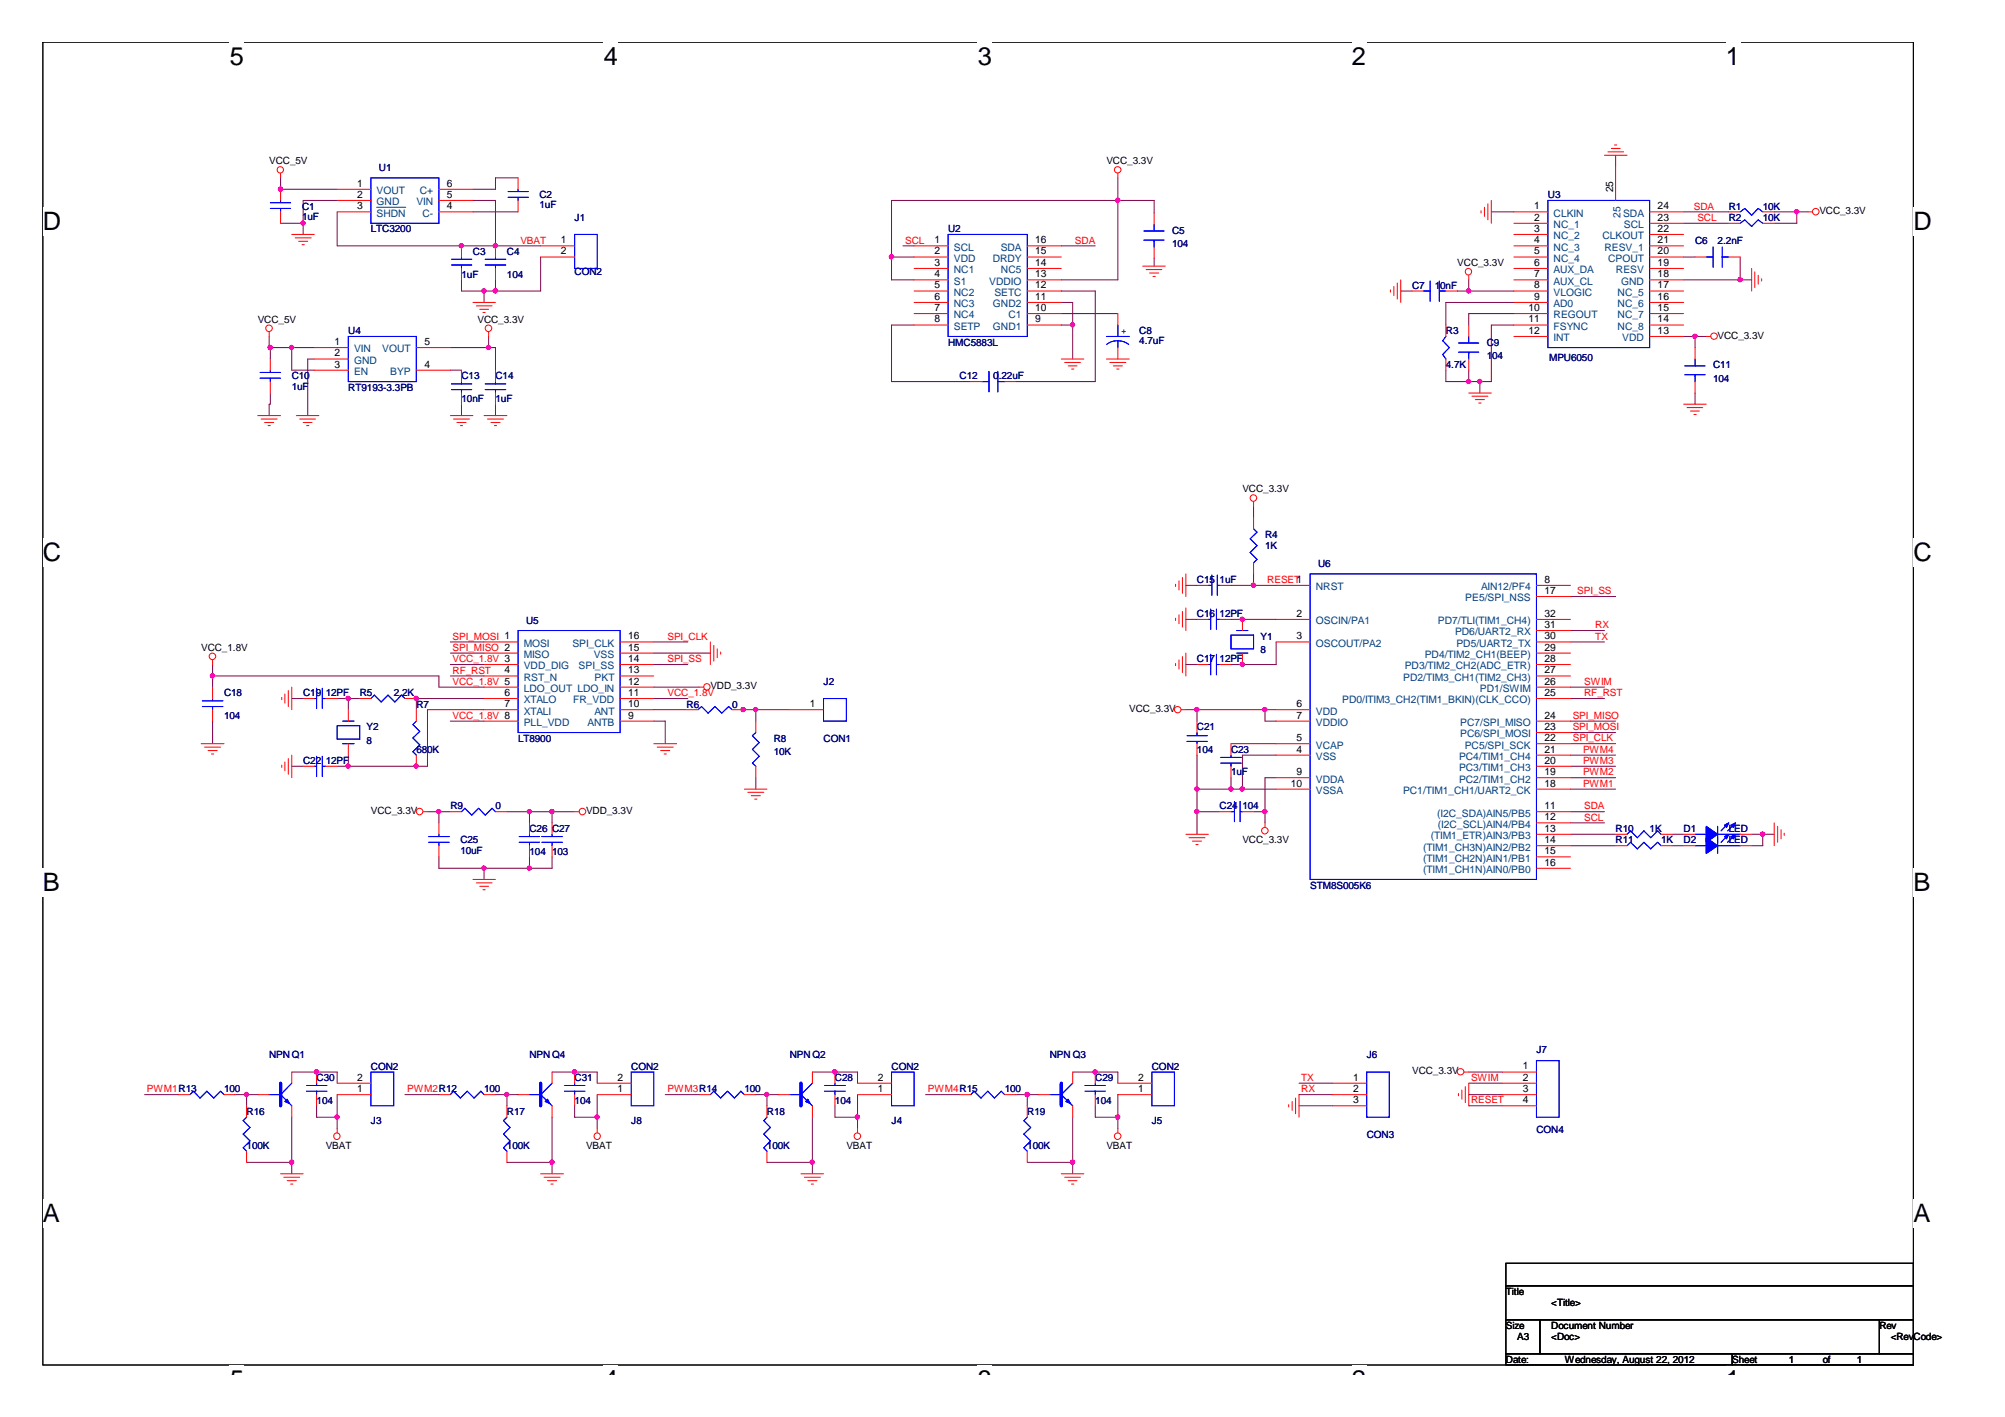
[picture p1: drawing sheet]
<svg xmlns="http://www.w3.org/2000/svg" width="297mm" height="210mm" viewBox="0 0 297 210" stroke-linecap="round" stroke-linejoin="round" font-family="sans-serif">
<path d="M6.3 6.2h277.2v196h-277.2z" fill="none" stroke="#000" stroke-width=".15"/>
<g fill="#fff">
<path d="M34 6.2h2.2v4.3h-2.2z"/>
<path d="M34 202.2h2.2v1.4h-2.2z"/>
<path d="M89.5 6.2h2.1v4.3h-2.1z"/>
<path d="M89.5 202.2h2.1v1.4h-2.1z"/>
<path d="M144.9 6.2h2.1v4.3h-2.1z"/>
<path d="M144.9 202.2h2.1v1.4h-2.1z"/>
<path d="M200.3 6.2h2.1v4.3h-2.1z"/>
<path d="M200.3 202.2h2.1v1.4h-2.1z"/>
<path d="M255.7 6.2h2.1v4.3h-2.1z"/>
<path d="M255.7 202.2h2.1v1.4h-2.1z"/>
<path d="M6.3 30.7h2.8v4.2h-2.8z"/>
<path d="M283.5 30.7h2.7v4.2h-2.7z"/>
<path d="M6.3 79.7h2.8v4.2h-2.8z"/>
<path d="M283.5 79.7h2.7v4.2h-2.7z"/>
<path d="M6.3 128.7h2.6v4.2h-2.6z"/>
<path d="M283.5 128.7h2.5v4.2h-2.5z"/>
<path d="M6.3 177.6h2.6v4.3h-2.6z"/>
<path d="M283.5 177.6h2.5v4.3h-2.5z"/>
</g>
<g fill="none" stroke="#800040" stroke-width=".15">
<path d="M41.6 33.1h3.3M41.6 26.3v1.7h8.4M50 31.4v5h30.1M50 29.7h-5.1v5M70.1 31.4h6.7M70.1 29.7h3.3v6.7M76.8 26.3h-3.4v1.7h-3.3M80.1 38.1v5h-11.7v-1.6M132.1 38.1h3.3M133.8 36.4h1.6M157.2 36.4h5.1M165.6 26.3v15.2h-8.4"/>
<path d="M171 31.6v-1.9h-38.9v11.8h3.3M171 38.2v1.2M220.9 31.4h3.4M239.4 23v1.7M249.4 31.4h6.7M249.4 38.1h1.7M249.4 33.1h6.7M257.8 38.1v3.4M262.8 31.4h5.1M266.2 31.4v1.7h-3.4M39.9 49.8v1.7h6.7M40 51.5v1.7"/>
<path d="M40 58.2v1.7h-.1v1.7M43.2 51.5v3.3h3.4M46.6 53.2h-1v8.4M66.7 51.5h6.7v3.3M66.7 54.8h1.7M68.4 59.9v1.7M71.7 43.1v1.7M72.4 49.8v1.7M73.4 41.5v1.6M73.4 59.9v1.7M135.4 48.1h-3.3v8.4h11.7M157.2 43.1h5.1v13.4h-11.8"/>
<path d="M157.2 44.8h1.7v8.4M157.2 46.5h8.4M157.2 48.1h1.7M207.5 43.1h1.7M215.9 43.1h8.4M217.6 41.5v1.6M217.6 54.8v1.7M219.2 56.5v1.7M224.3 48.1h-3.4v8.4h-6.7v-1.7M224.3 46.5h-6.7v1.6M224.3 44.8h-10.1v3.3M249.4 49.8h3.4"/>
<path d="M249.4 41.5h10.1M251.1 49.8v1.7M251.1 58.2v1.7M185.7 75v1.6M31.5 98.4v3.4M66.7 95.1h5M66.7 96.7h5M66.7 98.4h5M96.9 95.1h5M96.9 96.7h8.3M96.9 98.4h5M175.7 98.4h1.6"/>
<path d="M175.7 86.7h1.6M175.7 91.8h1.6M182.4 86.7h6.7M182.4 91.8h6.7M185.7 85v1.7M189.1 95.1v3.3h-6.7M232.7 95.1h5M232.7 88.4h6.7M232.7 93.4h5M31.5 100.1h33.5v1.7h6.7M31.5 106.8v3.4M43.2 103.5h1.7"/>
<path d="M43.2 113.5h1.7M50 103.5h3.3M51.6 103.5v1.6M51.6 111.9v1.6M66.7 100.1h5M66.7 106.8h5M71.7 103.5h-10v1.6M71.7 105.1h-8.4v8.4h-13.3M96.9 103.5h5M96.9 101.8h6.7M96.9 105.1h4.8M96.9 106.8h1.7v3.4"/>
<path d="M110.1 105.1h6.9M112 105.1v1.7M112 115.2v1.7M175.7 105.1h13.4M177.3 116.9h11.8M177.3 105.1v1.7M177.3 111.9v11.7M182.4 110.2h6.7M182.4 115.2v1.7M187.4 105.1v1.7h1.7M189.1 111.9h-5v5M189.1 115.2h-1.7v6.7"/>
<path d="M232.7 103.5h5M232.7 113.5h6.7M232.7 101.8h5M232.7 106.8h6.7M232.7 108.5h6.7M232.7 110.2h6.7M232.7 111.9h6.7M232.7 115.2h6.7M232.7 116.9h6.7M63.3 120.2h3.4M65 126.9v1.7h16.8v-1.7M65 120.2v1.7"/>
<path d="M71.7 128.6v1.7M75.1 120.2h10M78.4 120.2v1.7M78.4 126.9v1.7M81.8 120.2v1.7M177.3 120.2h3.4M185.7 120.2h1.7M232.7 120.2h5M232.7 121.9h5M232.7 123.6h6.7M232.7 125.3h6.7M247.7 123.6h1.7"/>
<path d="M247.7 125.3h1.7M259.5 123.6h3.3M261.2 123.6v1.7h-1.7M43.2 158.8h6.8v1.7M81.8 158.8h6.7v1.7M120.4 158.8h6.6v1.7M158.9 158.8h6.7v1.7M217.6 158.8h5M21.4 162.2h5.1M34.8 162.2h3.4M36.5 162.2v1.6M36.5 172.2h6.7"/>
<path d="M43.2 165.5v8.4M46.9 163.8v1.7h3.1M50 162.2v5M60 162.2h5M73.4 162.2h3.4M75.1 172.2h6.7M75.1 162.2v1.6M81.8 165.5v8.4M85.1 163.8v1.7h3.4M88.5 162.2v5M98.6 162.2h5M112 162.2h3.3"/>
<path d="M113.6 172.2h6.8M113.6 162.2v1.6M120.4 165.5v8.4M123.7 163.8v1.7h3.3M127 162.2v5M137.1 162.2h5.1M150.5 162.2h3.4M152.2 172.2h6.7M152.2 162.2v1.6M158.9 165.5v8.4M162.3 163.8v1.7h3.3M165.6 162.2v5"/>
<path d="M192.4 162.2h5M192.4 160.5h5M192.4 163.8h5M217.6 162.2h5M217.6 160.5h5M217.6 163.8h5"/>
</g>
<g fill="#f0f" stroke="#f0f" stroke-width=".15">
<circle cx="217.6" cy="43.1" r=".32"/>
<circle cx="217.6" cy="56.5" r=".32"/>
<circle cx="219.2" cy="56.5" r=".32"/>
<circle cx="251.1" cy="49.8" r=".32"/>
<circle cx="257.8" cy="41.4" r=".32"/>
<circle cx="266.2" cy="31.4" r=".32"/>
<circle cx="132.1" cy="38" r=".32"/>
<circle cx="158.9" cy="48.1" r=".32"/>
<circle cx="72.4" cy="51.5" r=".32"/>
<circle cx="43.2" cy="51.5" r=".32"/>
<circle cx="36.5" cy="162.1" r=".32"/>
<circle cx="46.9" cy="158.8" r=".32"/>
<circle cx="49.9" cy="165.5" r=".32"/>
<circle cx="43.2" cy="172.2" r=".32"/>
<circle cx="75.1" cy="162.1" r=".32"/>
<circle cx="88.5" cy="165.5" r=".32"/>
<circle cx="85.1" cy="158.8" r=".32"/>
<circle cx="81.8" cy="172.2" r=".32"/>
<circle cx="113.6" cy="162.1" r=".32"/>
<circle cx="127" cy="165.5" r=".32"/>
<circle cx="123.7" cy="158.8" r=".32"/>
<circle cx="120.3" cy="172.2" r=".32"/>
<circle cx="152.2" cy="162.1" r=".32"/>
<circle cx="165.6" cy="165.5" r=".32"/>
<circle cx="162.2" cy="158.8" r=".32"/>
<circle cx="158.9" cy="172.2" r=".32"/>
<circle cx="41.5" cy="28" r=".32"/>
<circle cx="44.9" cy="33" r=".32"/>
<circle cx="73.4" cy="36.4" r=".32"/>
<circle cx="68.3" cy="36.4" r=".32"/>
<circle cx="71.7" cy="43.1" r=".32"/>
<circle cx="73.4" cy="43.1" r=".32"/>
<circle cx="40" cy="51.5" r=".32"/>
<circle cx="51.6" cy="103.5" r=".32"/>
<circle cx="61.7" cy="103.5" r=".32"/>
<circle cx="61.7" cy="113.5" r=".32"/>
<circle cx="51.6" cy="113.5" r=".32"/>
<circle cx="31.5" cy="100.1" r=".32"/>
<circle cx="111.9" cy="105.1" r=".32"/>
<circle cx="185.7" cy="86.7" r=".32"/>
<circle cx="184" cy="98.4" r=".32"/>
<circle cx="184" cy="91.7" r=".32"/>
<circle cx="187.4" cy="105.1" r=".32"/>
<circle cx="177.3" cy="105.1" r=".32"/>
<circle cx="184" cy="116.9" r=".32"/>
<circle cx="182.3" cy="116.9" r=".32"/>
<circle cx="177.3" cy="116.9" r=".32"/>
<circle cx="187.4" cy="120.2" r=".32"/>
<circle cx="177.3" cy="120.2" r=".32"/>
<circle cx="165.6" cy="29.7" r=".32"/>
<circle cx="261.1" cy="123.6" r=".32"/>
<circle cx="65" cy="120.2" r=".32"/>
<circle cx="78.4" cy="120.2" r=".32"/>
<circle cx="81.8" cy="120.2" r=".32"/>
<circle cx="78.4" cy="128.6" r=".32"/>
<circle cx="71.7" cy="128.6" r=".32"/>
<circle cx="110.1" cy="105.1" r=".32"/>
</g>
<g fill="none" stroke="#f00" stroke-width=".15">
<path d="M41.6 25.7v.6M41.6 28v1.7M41.6 31.4v1.7M43.2 34.7h3.4M43.7 35.2h2.4M44.2 35.7h1.4M44.7 36.3h.4M50 31.4h4.9M50 28h4.9M50 29.7h4.9M65 31.4h5.1M65 28h5.1"/>
<path d="M65 29.7h5.1M68.4 36.4v1.7M68.4 39.8v1.7M73.4 36.4v1.7M73.4 39.8v1.7M76.8 26.3v1.7M76.8 29.7v1.7M80.1 36.4h5M80.1 38.1h5M135.4 36.4h5.1M135.4 38.1h5.1M135.4 39.8h5.1"/>
<path d="M152.2 36.4h5M152.2 38.1h5M152.2 39.8h5M165.6 25.7v.6M169.3 39.4h3.3M169.8 39.9h2.3M171 31.6v1.6M171 36.6v1.6M219.4 31.2v.4M219.9 30.7v1.4M220.4 30.2v2.4M220.9 29.7v3.4"/>
<path d="M224.3 31.4h5M224.3 34.7h5M224.3 33.1h5M224.3 36.4h5M224.3 38.1h5M224.3 39.8h5M237.7 23h3.3M238.2 22.5h2.3M238.7 22h1.3M239.2 21.5h.3M239.4 24.7v5M244.4 31.4h5"/>
<path d="M244.4 34.7h5M244.4 33.1h5M244.4 36.4h5M244.4 38.1h5M244.4 39.8h5M251.1 38.1h1.7M256.1 31.4h1.7M256.1 33.1h1.7M256.1 38.1h1.7M259.5 39.8v3.3M261.2 31.4h1.6M261.2 33.1h1.6"/>
<path d="M267.9 31.4h.6M39.9 49.2v.6M40 53.2v1.6M40 56.5v1.7M46.6 53.2h5M46.6 51.5h5M46.6 54.8h5M61.7 51.5h5M61.7 54.8h5M68.4 54.8v1.7M68.4 58.2v1.7M70.1 44.8h3.3"/>
<path d="M70.6 45.3h2.3M71.1 45.8h1.3M71.5 46.3h.4M72.4 49.2v.6M73.4 54.8v1.7M73.4 58.2v1.7M135.4 44.8h5.1M135.4 43.1h5.1M135.4 41.5h5.1M135.4 46.5h5.1M135.4 48.1h5.1M143.8 56.5h1.7"/>
<path d="M148.8 56.5h1.7M152.2 44.8h5M152.2 43.1h5M152.2 41.5h5M152.2 46.5h5M152.2 48.1h5M157.2 53.2h3.4M157.7 53.7h2.4M158.2 54.2h1.4M158.7 54.7h.4M163.9 53.2h3.4M164.4 53.7h2.4"/>
<path d="M164.9 54.2h1.4M165.4 54.7h.4M165.6 46.5v1.6M165.6 51.5v1.7M170.3 40.4h1.4M170.8 41h.4M206 42.9v.4M206.5 42.4v1.4M207 41.9v2.4M207.5 41.5v3.3M209.2 43.1h1.7M214.2 43.1h1.7"/>
<path d="M214.2 48.1v1.7M214.2 53.2v1.6M217.6 40.8v.7M217.6 48.1v1.7M217.6 53.2v1.6M217.6 58.2h3.3M218.1 58.7h2.3M218.6 59.2h1.3M219.1 59.7h.3M224.3 49.8h5M224.3 44.8h5M224.3 43.1h5"/>
<path d="M224.3 41.5h5M224.3 46.5h5M224.3 48.1h5M244.4 49.8h5M244.4 44.8h5M244.4 43.1h5M244.4 41.5h5M244.4 46.5h5M244.4 48.1h5M249.4 59.9h3.4M251.1 51.5v1.7M251.1 56.5v1.7"/>
<path d="M252.8 49.8h.6M260 40.3v2.3M260.5 40.8v1.3M261 41.3v.3M38.2 61.6h3.4M38.7 62.1h2.4M39.2 62.6h1.4M39.7 63h.3M43.9 61.6h3.3M44.4 62.1h2.3M44.9 62.6h1.3M45.4 63h.4"/>
<path d="M66.7 61.6h3.4M67.2 62.1h2.4M67.7 62.6h1.3M68.2 63h.3M71.7 61.6h3.4M72.2 62.1h2.4M72.7 62.6h1.4M73.2 63h.4M185.7 74.3v.7M185.7 76.6v1.7M249.9 60.4h2.4M250.4 60.9h1.4"/>
<path d="M251 61.4h.3M31.5 97.8v.6M71.7 95.1h5.1M71.7 96.7h5.1M71.7 98.4h5.1M91.9 95.1h5M91.9 96.7h5M91.9 98.4h5M105.2 95.1v3.3M105.7 95.6v2.3M106.3 96.1v1.3M106.8 96.6v.3"/>
<path d="M174.2 86.5v.4M174.2 91.6v.3M174.2 98.3v.3M174.7 86v1.4M174.7 91.1v1.3M174.7 97.8v1.3M175.2 85.5v2.4M175.2 90.6v2.3M175.2 97.3v2.3M175.7 85v3.4M175.7 90.1v3.3M175.7 96.7v3.4"/>
<path d="M177.3 86.7h1.7M177.3 98.4h1.7M177.3 91.8h1.7M180.7 86.7h1.7M180.7 98.4h1.7M180.7 91.8h1.7M184.1 91.8v1.6M184.1 96.7v1.7M185.7 83.4v1.6M189.1 86.7h5M189.1 95.1h5M189.1 91.8h5"/>
<path d="M227.6 86.7h5.1M227.6 95.1h5.1M227.6 96.7h5.1M227.6 98.4h5.1M227.6 91.8h5.1M227.6 93.4h5.1M227.6 88.4h5.1M29.8 110.2h3.4M30.3 110.7h2.4M30.8 111.2h1.4M31.3 111.7h.4M31.5 101.8v1.7"/>
<path d="M31.5 105.1v1.7M41.7 103.3v.3M41.7 113.3v.4M42.2 102.8v1.4M42.2 112.9v1.3M42.7 102.3v2.4M42.7 112.4v2.3M43.2 101.8v3.3M43.2 111.9v3.3M44.9 113.5h1.7M44.9 103.5h1.7M48.3 113.5h1.7"/>
<path d="M48.3 103.5h1.7M51.6 105.1v1.7M51.6 110.2v1.7M53.3 103.5h1.6M60 103.5h1.7M61.7 105.1v1.7M61.7 111.9v1.6M71.7 101.8h5.1M71.7 105.1h5.1M71.7 100.1h5.1M71.7 103.5h5.1M71.7 106.8h5.1"/>
<path d="M91.9 101.8h5M91.9 105.1h5M91.9 100.1h5M91.9 103.5h5M91.9 106.8h5M96.9 110.2h3.3M97.4 110.7h2.3M97.9 111.2h1.3M98.4 111.7h.3M101.7 105.1h1.7M103.6 101.8h.7M108.5 105.1h1.6"/>
<path d="M110.3 116.9h3.3M110.8 117.4h2.4M111.3 117.9h1.3M111.8 118.4h.3M112 106.8v1.7M112 113.5v1.7M117 105.1h5M175 105.1h.7M177.3 106.8v1.7M177.3 110.2v1.7M182.4 110.2v1.7M182.4 113.5v1.7"/>
<path d="M189.1 110.2h5M189.1 116.9h5M189.1 105.1h5M189.1 106.8h5M189.1 111.9h5M189.1 115.2h5M227.6 110.2h5.1M227.6 101.8h5.1M227.6 116.9h5.1M227.6 113.5h5.1M227.6 100.1h5.1M227.6 103.5h5.1"/>
<path d="M227.6 106.8h5.1M227.6 111.9h5.1M227.6 115.2h5.1M227.6 108.5h5.1M62.7 120.2h.6M65 121.9v1.7M65 125.3v1.6M66.7 120.2h1.7M70.1 130.3h3.3M70.6 130.8h2.3M71.1 131.3h1.3M71.5 131.8h.4"/>
<path d="M73.4 120.2h1.7M78.4 121.9v1.7M78.4 125.3v1.6M81.8 121.9v1.7M81.8 125.3v1.6M85.1 120.2h.7M175.7 123.6h3.3M176.1 124.1h2.4M176.7 124.6h1.3M177.2 125.1h.3M180.7 120.2h1.7M184.1 120.2h1.6"/>
<path d="M187.4 121.9v.7M227.6 123.6h5.1M227.6 120.2h5.1M227.6 125.3h5.1M227.6 121.9h5.1M227.6 126.9h5.1M227.6 128.6h5.1M239.4 123.6h1.6M239.4 125.3h1.6M246.1 123.6h1.6M246.1 125.3h1.6M249.4 123.6h1.7"/>
<path d="M249.4 125.3h1.7M257.8 123.6h1.7M257.8 125.3h1.7M262.8 121.9v3.4M263.4 122.4v2.4M263.9 122.9v1.4M264.3 123.4v.4M43.2 158.8v1.7M46.9 158.8v1.7M81.8 158.8v1.7M85.1 158.8v1.7M120.4 158.8v1.7"/>
<path d="M123.7 158.8v1.7M158.9 158.8v1.7M162.3 158.8v1.7M216.9 158.8h.7M222.6 158.8h5M26.5 162.2h1.7M33.2 162.2h1.6M36.5 163.8v1.7M36.5 170.5v1.7M38.2 162.2h1.7M41.6 173.9h3.3M42 174.4h2.4"/>
<path d="M42.5 174.9h1.4M43.1 175.4h.3M43.2 163.8v1.7M46.9 162.2v1.6M50 167.2v.6M50 162.2h4.9M50 160.5h4.9M65 162.2h1.7M71.7 162.2h1.7M75.1 163.8v1.7M75.1 170.5v1.7M76.8 162.2h1.6"/>
<path d="M80.1 173.9h3.4M80.6 174.4h2.4M81.1 174.9h1.4M81.6 175.4h.4M81.8 163.8v1.7M85.1 162.2v1.6M88.5 167.2v.6M88.5 162.2h5M88.5 160.5h5M103.6 162.2h1.6M110.3 162.2h1.7M113.6 163.8v1.7"/>
<path d="M113.6 170.5v1.7M115.3 162.2h1.7M118.7 173.9h3.3M119.2 174.4h2.3M119.7 174.9h1.3M120.2 175.4h.3M120.4 163.8v1.7M123.7 162.2v1.6M127 167.2v.6M127 162.2h5.1M127 160.5h5.1M142.2 162.2h1.6"/>
<path d="M148.8 162.2h1.7M152.2 163.8v1.7M152.2 170.5v1.7M153.9 162.2h1.6M157.2 173.9h3.4M157.7 174.4h2.4M158.2 174.9h1.4M158.7 175.4h.4M158.9 163.8v1.7M162.3 162.2v1.6M165.6 167.2v.6M165.6 162.2h5"/>
<path d="M165.6 160.5h5M190.9 163.6v.4M191.4 163.2v1.3M191.9 162.7v2.3M192.4 162.2v3.3M197.4 162.2h5.1M197.4 160.5h5.1M197.4 163.8h5.1M216.1 162v.3M216.6 161.5v1.3M217.1 161v2.3M217.6 160.5v3.3"/>
<path d="M222.6 162.2h5M222.6 160.5h5M222.6 163.8h5"/>
<circle cx="41.5" cy="25.2" r=".47"/>
<circle cx="165.6" cy="25.2" r=".48"/>
<circle cx="269" cy="31.4" r=".49"/>
<circle cx="39.9" cy="48.6" r=".49"/>
<circle cx="72.4" cy="48.6" r=".49"/>
<circle cx="217.5" cy="40.2" r=".48"/>
<circle cx="253.9" cy="49.8" r=".48"/>
<circle cx="185.7" cy="73.8" r=".49"/>
<circle cx="31.5" cy="97.2" r=".49"/>
<circle cx="104.7" cy="101.8" r=".48"/>
<circle cx="174.5" cy="105.1" r=".48"/>
<circle cx="62.2" cy="120.2" r=".49"/>
<circle cx="86.3" cy="120.2" r=".49"/>
<circle cx="187.4" cy="123.1" r=".49"/>
<circle cx="216.4" cy="158.8" r=".48"/>
<circle cx="49.9" cy="168.3" r=".48"/>
<circle cx="88.5" cy="168.3" r=".48"/>
<circle cx="127" cy="168.3" r=".49"/>
<circle cx="165.6" cy="168.3" r=".49"/>
</g>
<path d="M223.1 187.1h60.4v3.4h-60.4zM223.1 190.5h60.4v5h-60.4zM223.1 195.5h5v5h-5zM228.1 195.5h50.3v5h-50.3zM278.4 195.5h5.1v5h-5.1zM223.1 200.5h33.5v1.7h-33.5zM256.6 200.5h26.9v1.7h-26.9z" fill="none" stroke="#000" stroke-width=".15"/>
<g fill="none" stroke="#00f" stroke-width=".15">
<path d="M40 30.9h3.1M40 30h3.1M41.6 29.7v.3M41.6 30.9v.5M54.9 26.3h10.1v6.8h-10.1zM66.9 39.3h3M66.9 38.4h3M68.4 38.1v.3M68.4 39.3v.5M71.9 39.3h3M71.9 38.4h3M73.4 38.1v.3"/>
<path d="M73.4 39.3v.5M75.3 29.2h3M75.3 28.4h3M76.8 28v.4M76.8 29.2v.5M85.1 34.7h3.4v5.1h-3.4zM140.5 34.7h11.7v15.1h-11.7zM169.5 34.2h3M169.5 35.6h3M171 33.2v1M171 35.6v1M229.3 29.7h15.1v21.8h-15.1z"/>
<path d="M252.8 38.1h1M253.8 36.6v3M255.1 38.1h1M255.1 36.6v3M257.8 33.1l.7-.5 1 .9 1-.9 .7 .5M257.8 31.4l.7-.5 1 1 1-1 .7 .5M38.5 56h3.1M38.5 55.2h3.1M40 54.8v.4M40 56v.5M51.6 49.8h10.1v6.7h-10.1zM66.9 57.7h3"/>
<path d="M66.9 56.9h3M68.4 56.5v.4M68.4 57.7v.5M71.9 57.7h3M71.9 56.9h3M73.4 56.5v.4M73.4 57.7v.5M145.5 56.5h1M146.5 55v3.1M147.8 56.5h1M147.8 55v3.1M163.9 49.8h3.4"/>
<path d="M164 51a2.69 2.69 0 0 1 3.2 0M165.6 48.1v1.7M165.6 50.5v1M210.9 43.1h1M211.9 41.6v3M213.2 43.1h1M213.2 41.6v3M214.2 49.8l-.5 .7 1 1-1 1 .5 .7M216.1 50.8h3M216.1 52.2h3M217.6 49.8v1M217.6 52.2v1"/>
<path d="M249.6 54.2h3M249.6 55.5h3M251.1 53.2v1M251.1 55.5v1M185.7 78.3l.5 .5-1 1 1 1-1 1 1 1.1-.5 .5M76.8 93.4h15.1v15.1h-15.1zM179 86.7h.5M179 91.8h.4M179 98.4h.4M179.4 90.2v3M179.4 96.9v3.1M179.5 85.2v3"/>
<path d="M180.2 91.8h.5M180.2 90.2v3M180.2 96.9v3.1M180.2 98.4h.5M180.3 86.7h.4M180.3 85.2v3M182.4 94.1h3.3v2h-3.3zM183.2 96.7h1.7M183.2 93.4h1.7M194.1 85h33.5v45.3h-33.5zM30 104.7h3M30 103.8h3"/>
<path d="M31.5 103.5v.3M31.5 104.7v.4M46.6 113.5h.3M46.6 103.5h.3M46.9 102v3M46.9 112v3M47.8 113.5h.5M47.8 102v3M47.8 112v3M47.8 103.5h.5M50 107.5h3.3v2h-3.3zM50.8 110.2h1.7"/>
<path d="M50.8 106.8h1.7M54.9 103.5l.6-.5 1 1 1-1 1 1 1-1 .5 .5M61.7 106.8l-.5 .5 1 1-1 1 1 1-1 1.1 .5 .5M103.4 105.1l.5-.4 1 .9 1-.9 1 .9 1-.9 .6 .4M112 108.5l-.5 .5 1 1-1 1 1 1-1 1 .5 .5M122 103.5h3.4v3.3h-3.4zM175.9 109h3M175.9 109.8h3M177.3 108.5v.5M177.3 109.8v.4M180.8 113h3.1M180.8 112.2h3.1"/>
<path d="M182.4 111.9v.3M182.4 113v.5M182.9 118.7v3M183.7 118.7v3M63.5 124.8h3M63.5 123.9h3M65 123.6v.3M65 124.8v.5M68.4 120.2l.5-.5 1 1 1-1 1 1 1-1 .5 .5M76.9 124.8h3M76.9 123.9h3M78.4 123.6v.3"/>
<path d="M78.4 124.8v.5M80.3 124.8h3M80.3 123.9h3M81.8 123.6v.3M81.8 124.8v.5M182.4 120.2h.5M183.7 120.2h.4M241 123.6l.6-.5 1 1 .9-1 1.1 1 1-1 .5 .5M241 125.3l.6-.5 1 .9 .9-.9 1.1 .9 1-.9 .5 .5M251.1 123.6h1.7M251.1 125.3h1.7M254.5 122.4v4"/>
<path d="M254.5 123.6h3.3M254.5 125.3h3.3M255.9 122.1l-.9 1M255.9 123.8l-.9 1M257 122.1l-1.1 1M257 123.8l-1.1 1M54.9 158.8h3.4v5h-3.4zM93.5 158.8h3.4v5h-3.4zM132.1 158.8h3.3v5h-3.3zM170.6 158.8h3.4v5h-3.4zM202.5 158.8h3.3v6.7h-3.3zM227.6 157.1h3.4v8.4h-3.4z"/>
<path d="M28.2 162.2l.5-.6 .9 1.1 1-1.1 1.1 1.1 1-1.1 .5 .6M36.5 165.5l-.5 .5 1 1-1 1 1 1-1 1 .5 .5M39.9 162.2h1.7M41.6 162.2l1.6 1.6M43.2 160.5l-1.6 1.7M45.4 161.6h3M45.4 160.8h3M46.9 160.5v.3M46.9 161.6v.6M66.7 162.2l.5-.6 1 1.1 1-1.1 1 1.1 1-1.1 .5 .6M75.1 165.5l-.5 .5 1 1-1 1 1 1-1 1 .5 .5M78.4 162.2h1.7"/>
<path d="M80.1 162.2l1.7 1.6M81.8 160.5l-1.7 1.7M83.7 161.6h3M83.7 160.8h3M85.1 160.5v.3M85.1 161.6v.6M105.2 162.2l.5-.6 1.1 1.1 1-1.1 1 1.1 1-1.1 .5 .6M113.6 165.5l-.4 .5 .9 1-.9 1 .9 1-.9 1 .4 .5M117 162.2h1.7M118.7 162.2l1.7 1.6M120.4 160.5l-1.7 1.7M122.2 161.6h3"/>
<path d="M122.2 160.8h3M123.7 160.5v.3M123.7 161.6v.6M143.8 162.2l.5-.6 1 1.1 1-1.1 1 1.1 1-1.1 .5 .6M152.2 165.5l-.5 .5 1 1-1 1 1 1-1 1 .5 .5M155.5 162.2h1.7M157.2 162.2l1.7 1.6M158.9 160.5l-1.7 1.7M160.7 161.6h3M160.7 160.8h3M162.3 160.5v.3M162.3 161.6v.6"/>
</g>
<path d="M41.6 160.5v3.3M80.1 160.5v3.3M118.7 160.5v3.3M157.2 160.5v3.3" fill="none" stroke="#00f" stroke-width=".47"/>
<g fill="#00f" stroke="#00f" stroke-width=".15">
<path d="M158.2 162.8l.4 .7-.7-.3z" fill-rule="evenodd"/>
<path d="M158.2 162.8l.4 .7-.7-.3z" fill-rule="evenodd"/>
<path d="M42.5 162.8l.4 .7-.7-.3z" fill-rule="evenodd"/>
<path d="M42.5 162.8l.4 .7-.7-.3z" fill-rule="evenodd"/>
<path d="M252.8 122.4l1.7 1.2-1.7 1.2z" fill-rule="evenodd"/>
<path d="M256.5 122.2l.6-.3-.3 .7z" fill-rule="evenodd"/>
<path d="M255.5 122.2l.6-.3-.3 .7z" fill-rule="evenodd"/>
<path d="M252.8 122.4l1.7 1.2-1.7 1.2z" fill-rule="evenodd"/>
<path d="M256.5 122.2l.6-.3-.3 .7z" fill-rule="evenodd"/>
<path d="M255.5 122.2l.6-.3-.3 .7z" fill-rule="evenodd"/>
<path d="M252.8 124.1l1.7 1.2-1.7 1.1z" fill-rule="evenodd"/>
<path d="M256.5 123.9l.6-.3-.3 .7z" fill-rule="evenodd"/>
<path d="M255.5 123.9l.6-.3-.3 .7z" fill-rule="evenodd"/>
<path d="M252.8 124.1l1.7 1.2-1.7 1.1z" fill-rule="evenodd"/>
<path d="M256.5 123.9l.6-.3-.3 .7z" fill-rule="evenodd"/>
<path d="M255.5 123.9l.6-.3-.3 .7z" fill-rule="evenodd"/>
<path d="M81.1 162.8l.3 .7-.6-.3z" fill-rule="evenodd"/>
<path d="M81.1 162.8l.3 .7-.6-.3z" fill-rule="evenodd"/>
<path d="M119.7 162.8l.3 .7-.7-.3z" fill-rule="evenodd"/>
<path d="M119.7 162.8l.3 .7-.7-.3z" fill-rule="evenodd"/>
</g>
<path d="M55.8 30.7h4.3" fill="none" stroke="#004080" stroke-width=".15"/>
<g font-size="3.8">
<text x="34" y="9.6">5</text>
<text x="89.5" y="9.6">4</text>
<text x="144.9" y="9.6">3</text>
<text x="200.3" y="9.6">2</text>
<text x="255.7" y="9.6">1</text>
<text x="6.3" y="34.1">D</text>
<text x="283.5" y="34.1">D</text>
<text x="6.3" y="83.1">C</text>
<text x="283.5" y="83.1">C</text>
<text x="6.3" y="132.1">B</text>
<text x="283.5" y="132.1">B</text>
<text x="6.3" y="181">A</text>
<text x="283.5" y="181">A</text>
<text x="34" y="205.6">5</text>
<text x="89.5" y="205.6">4</text>
<text x="144.9" y="205.6">3</text>
<text x="200.3" y="205.6">2</text>
<text x="255.7" y="205.6">1</text>
</g>
<g font-size="1.5">
<text x="39.9" y="24.4">VCC_5V</text>
<text x="52.9" y="27.7">1</text>
<text x="52.9" y="29.3">2</text>
<text x="66.2" y="27.7">6</text>
<text x="66.2" y="29.3">5</text>
<text x="163.9" y="24.4">VCC_3.3V</text>
<text x="239" y="28.5" transform="rotate(-90 239 28.5)">25</text>
<text x="52.9" y="31">3</text>
<text x="66.2" y="31">4</text>
<text x="227.3" y="31">1</text>
<text x="227.3" y="32.7">2</text>
<text x="227.3" y="34.3">3</text>
<text x="245.6" y="31">24</text>
<text x="245.6" y="32.7">23</text>
<text x="245.6" y="34.3">22</text>
<text x="269.5" y="31.7">VCC_3.3V</text>
<text x="83.1" y="36">1</text>
<text x="83.1" y="37.7">2</text>
<text x="138.4" y="36">1</text>
<text x="138.4" y="37.7">2</text>
<text x="138.4" y="39.4">3</text>
<text x="138.4" y="41.1">4</text>
<text x="153.4" y="36">16</text>
<text x="153.4" y="39.4">14</text>
<text x="153.4" y="37.7">15</text>
<text x="153.4" y="41.1">13</text>
<text x="215.9" y="39.4">VCC_3.3V</text>
<text x="227.3" y="36">4</text>
<text x="227.3" y="37.7">5</text>
<text x="227.3" y="39.4">6</text>
<text x="227.3" y="41.1">7</text>
<text x="245.6" y="41.1">18</text>
<text x="245.6" y="36">21</text>
<text x="245.6" y="37.7">20</text>
<text x="245.6" y="39.4">19</text>
<text x="38.2" y="47.8">VCC_5V</text>
<text x="70.7" y="47.8">VCC_3.3V</text>
<text x="138.4" y="42.7">5</text>
<text x="138.4" y="44.4">6</text>
<text x="138.4" y="46.1">7</text>
<text x="138.4" y="47.8">8</text>
<text x="153.4" y="42.7">12</text>
<text x="153.4" y="44.4">11</text>
<text x="153.4" y="46.1">10</text>
<text x="153.4" y="47.8">9</text>
<text x="226.4" y="46.1">10</text>
<text x="226.4" y="47.8">11</text>
<text x="227.3" y="42.7">8</text>
<text x="227.3" y="44.4">9</text>
<text x="245.6" y="42.7">17</text>
<text x="245.6" y="44.4">16</text>
<text x="245.6" y="46.1">15</text>
<text x="245.6" y="47.8">14</text>
<text x="49.6" y="51.1">1</text>
<text x="49.6" y="52.8">2</text>
<text x="62.9" y="51.1">5</text>
<text x="226.4" y="49.5">12</text>
<text x="245.6" y="49.5">13</text>
<text x="254.5" y="50.2">VCC_3.3V</text>
<text x="49.6" y="54.5">3</text>
<text x="62.9" y="54.5">4</text>
<text x="184.1" y="73">VCC_3.3V</text>
<text x="228.8" y="88">17</text>
<text x="228.8" y="86.3">8</text>
<text x="93" y="94.7">16</text>
<text x="192.1" y="91.4">2</text>
<text x="192.1" y="94.7">3</text>
<text x="228.8" y="93">31</text>
<text x="228.8" y="91.4">32</text>
<text x="228.8" y="94.7">30</text>
<text x="29.8" y="96.4">VCC_1.8V</text>
<text x="74.7" y="99.8">4</text>
<text x="93" y="96.4">15</text>
<text x="93" y="98.1">14</text>
<text x="93" y="99.8">13</text>
<text x="93" y="101.4">12</text>
<text x="228.8" y="96.4">29</text>
<text x="228.8" y="98.1">28</text>
<text x="228.8" y="99.8">27</text>
<text x="228.8" y="101.4">26</text>
<text x="74.7" y="103.1">6</text>
<text x="74.7" y="104.7">7</text>
<text x="93" y="103.1">11</text>
<text x="93" y="104.7">10</text>
<text x="93" y="106.4">9</text>
<text x="105.2" y="102.1">VDD_3.3V</text>
<text x="120" y="104.7">1</text>
<text x="167.3" y="105.5">VCC_3.3V</text>
<text x="192.1" y="104.7">6</text>
<text x="192.1" y="106.4">7</text>
<text x="228.8" y="103.1">25</text>
<text x="228.8" y="106.4">24</text>
<text x="192.1" y="111.5">4</text>
<text x="192.1" y="109.8">5</text>
<text x="228.8" y="109.8">22</text>
<text x="228.8" y="111.5">21</text>
<text x="228.8" y="113.1">20</text>
<text x="228.8" y="108.1">23</text>
<text x="191.2" y="116.5">10</text>
<text x="192.1" y="114.8">9</text>
<text x="228.8" y="119.9">11</text>
<text x="228.8" y="114.8">19</text>
<text x="228.8" y="116.5">18</text>
<text x="54.9" y="120.6">VCC_3.3V</text>
<text x="86.8" y="120.6">VDD_3.3V</text>
<text x="184.1" y="124.9">VCC_3.3V</text>
<text x="228.8" y="124.9">14</text>
<text x="228.8" y="121.5">12</text>
<text x="228.8" y="123.2">13</text>
<text x="228.8" y="126.5">15</text>
<text x="228.8" y="128.2">16</text>
<text x="52.9" y="161.8">1</text>
<text x="52.9" y="160.1">2</text>
<text x="91.5" y="161.8">1</text>
<text x="91.5" y="160.1">2</text>
<text x="130" y="161.8">1</text>
<text x="130" y="160.1">2</text>
<text x="168.6" y="161.8">1</text>
<text x="168.6" y="160.1">2</text>
<text x="200.4" y="160.1">1</text>
<text x="200.4" y="161.8">2</text>
<text x="209.2" y="159.1">VCC_3.3V</text>
<text x="225.6" y="158.4">1</text>
<text x="225.6" y="160.1">2</text>
<text x="225.6" y="161.8">3</text>
<text x="200.4" y="163.4">3</text>
<text x="225.6" y="163.4">4</text>
<text x="48.3" y="170.2">VBAT</text>
<text x="86.8" y="170.2">VBAT</text>
<text x="125.4" y="170.2">VBAT</text>
<text x="163.9" y="170.2">VBAT</text>
<text x="223.1" y="191.8">Title</text>
<text x="223.1" y="196.9">Size</text>
<text x="229.8" y="193.5">&lt;Title&gt;</text>
<text x="229.8" y="196.9">Document Number</text>
<text x="278.4" y="196.9">Rev</text>
<text x="223.1" y="201.9">Date:</text>
<text x="224.8" y="198.5">A3</text>
<text x="229.8" y="198.5">&lt;Doc&gt;</text>
<text x="231.8" y="201.9">Wednesday, August 22, 2012</text>
<text x="256.6" y="201.9">Sheet</text>
<text x="265" y="201.9">1</text>
<text x="270" y="201.9">of</text>
<text x="275.1" y="201.9">1</text>
<text x="280.1" y="198.5">&lt;Rev</text>
<text x="283.5" y="198.5">Code&gt;</text>
</g>
<g font-size="1.5" fill="#004080">
<text x="55.8" y="28.8">VOUT</text>
<text x="62.2" y="28.8">C+</text>
<text x="55.8" y="30.4">GND</text>
<text x="55.8" y="32.1">SHDN</text>
<text x="61.7" y="30.4">VIN</text>
<text x="62.6" y="32.1">C-</text>
<text x="230.2" y="32.1">CLKIN</text>
<text x="230.2" y="33.8">NC_1</text>
<text x="230.2" y="35.4">NC_2</text>
<text x="237.4" y="35.4">CLKOUT</text>
<text x="240.1" y="32.2" transform="rotate(-90 240.1 32.2)">25</text>
<text x="240.5" y="32.1">SDA</text>
<text x="240.6" y="33.8">SCL</text>
<text x="141.3" y="37.1">SCL</text>
<text x="141.3" y="38.8">VDD</text>
<text x="141.3" y="40.5">NC1</text>
<text x="147.1" y="38.8">DRDY</text>
<text x="148.3" y="37.1">SDA</text>
<text x="148.3" y="40.5">NC5</text>
<text x="230.2" y="37.1">NC_3</text>
<text x="230.2" y="38.8">NC_4</text>
<text x="230.2" y="40.5">AUX_DA</text>
<text x="237.7" y="37.1">RESV_1</text>
<text x="238.3" y="38.8">CPOUT</text>
<text x="239.4" y="40.5">RESV</text>
<text x="141.3" y="42.2">S1</text>
<text x="141.3" y="43.8">NC2</text>
<text x="141.3" y="45.5">NC3</text>
<text x="141.3" y="47.2">NC4</text>
<text x="146.6" y="42.2">VDDIO</text>
<text x="147.1" y="45.5">GND2</text>
<text x="147.3" y="43.8">SETC</text>
<text x="149.4" y="47.2">C1</text>
<text x="230.2" y="42.2">AUX_CL</text>
<text x="230.2" y="43.8">VLOGIC</text>
<text x="230.2" y="45.5">AD0</text>
<text x="230.2" y="47.2">REGOUT</text>
<text x="239.6" y="43.8">NC_5</text>
<text x="239.6" y="45.5">NC_6</text>
<text x="239.6" y="47.2">NC_7</text>
<text x="240.2" y="42.2">GND</text>
<text x="52.5" y="52.2">VIN</text>
<text x="52.5" y="53.9">GND</text>
<text x="56.6" y="52.2">VOUT</text>
<text x="141.3" y="48.9">SETP</text>
<text x="147.1" y="48.9">GND1</text>
<text x="230.2" y="48.9">FSYNC</text>
<text x="230.2" y="50.6">INT</text>
<text x="239.6" y="48.9">NC_8</text>
<text x="240.3" y="50.6">VDD</text>
<text x="52.5" y="55.6">EN</text>
<text x="57.8" y="55.6">BYP</text>
<text x="194.9" y="87.4">NRST</text>
<text x="217.1" y="89.1">PE5/SPI_NSS</text>
<text x="219.4" y="87.4">AIN12/PF4</text>
<text x="77.6" y="95.8">MOSI</text>
<text x="84.8" y="95.8">SPI_CLK</text>
<text x="194.9" y="92.5">OSCIN/PA1</text>
<text x="194.9" y="95.8">OSCOUT/PA2</text>
<text x="213" y="92.5">PD7/TLI(TIM1_CH4)</text>
<text x="215.6" y="94.1">PD6/UART2_RX</text>
<text x="215.8" y="95.8">PD5/UART2_TX</text>
<text x="77.6" y="97.5">MISO</text>
<text x="77.6" y="99.2">VDD_DIG</text>
<text x="77.6" y="100.9">RST_N</text>
<text x="85.7" y="99.2">SPI_SS</text>
<text x="88" y="97.5">VSS</text>
<text x="88.1" y="100.9">PKT</text>
<text x="207.9" y="100.9">PD2/TIM3_CH1(TIM2_CH3)</text>
<text x="208.1" y="99.2">PD3/TIM2_CH2(ADC_ETR)</text>
<text x="211.1" y="97.5">PD4/TIM2_CH1(BEEP)</text>
<text x="77.6" y="102.5">LDO_OUT LDO_IN</text>
<text x="77.6" y="104.2">XTALO</text>
<text x="77.6" y="105.8">XTALI</text>
<text x="77.6" y="107.5">PLL_VDD</text>
<text x="84.9" y="104.2">FR_VDD</text>
<text x="87" y="107.5">ANTB</text>
<text x="88.1" y="105.8">ANT</text>
<text x="194.9" y="105.8">VDD</text>
<text x="194.9" y="107.5">VDDIO</text>
<text x="198.8" y="104.2">PD0/ITIM3_CH2(TIM1_BKIN)(CLK_CCO)</text>
<text x="216.3" y="107.5">PC7/SPI_MISO</text>
<text x="219.2" y="102.5">PD1/SWIM</text>
<text x="194.9" y="112.6">VSS</text>
<text x="194.9" y="110.9">VCAP</text>
<text x="216.2" y="112.6">PC4/TIM1_CH4</text>
<text x="216.3" y="109.2">PC6/SPI_MOSI</text>
<text x="217" y="110.9">PC5/SPI_SCK</text>
<text x="194.9" y="115.9">VDDA</text>
<text x="194.9" y="117.6">VSSA</text>
<text x="207.9" y="117.6">PC1/TIM1_CH1/UART2_CK</text>
<text x="216.2" y="114.2">PC3/TIM1_CH3</text>
<text x="216.2" y="115.9">PC2/TIM1_CH2</text>
<text x="210.8" y="126">(TIM1_CH3N)AIN2/PB2</text>
<text x="212" y="124.3">(TIM1_ETR)AIN3/PB3</text>
<text x="212.9" y="121">(I2C_SDA)AIN5/PB5</text>
<text x="213" y="122.6">(I2C_SCL)AIN4/PB4</text>
<text x="210.8" y="127.6">(TIM1_CH2N)AIN1/PB1</text>
<text x="210.8" y="129.3">(TIM1_CH1N)AIN0/PB0</text>
</g>
<g font-size="1.5" fill="#000080">
<text x="56.1" y="25.4">U1</text>
<text x="79.9" y="29.4">C2</text>
<text x="229.3" y="29.4">U3</text>
<text x="44.7" y="31">C1</text>
<text x="44.7" y="32.6">1uF</text>
<text x="54.9" y="34.4">LTC3200</text>
<text x="79.9" y="30.9">1uF</text>
<text x="85.1" y="32.7">J1</text>
<text x="140.5" y="34.4">U2</text>
<text x="173.7" y="34.6">C5</text>
<text x="256.1" y="32.7">R2</text>
<text x="256.1" y="31">R1</text>
<text x="261.2" y="32.7">10K</text>
<text x="261.2" y="31">10K</text>
<text x="68.4" y="41.1">1uF</text>
<text x="70.1" y="37.8">C3</text>
<text x="75.1" y="37.8">C4</text>
<text x="75.1" y="41.1">104</text>
<text x="85.1" y="40.8">CON2</text>
<text x="173.7" y="36.6">104</text>
<text x="251.1" y="36.1">C6</text>
<text x="254.5" y="36.1">2.2nF</text>
<text x="209.2" y="42.8">C7</text>
<text x="212.6" y="42.8">10nF</text>
<text x="51.6" y="49.5">U4</text>
<text x="140.5" y="51.2">HMC5883L</text>
<text x="168.8" y="49.5">C8</text>
<text x="168.8" y="51">4.7uF</text>
<text x="214.2" y="49.5">R3</text>
<text x="220.3" y="51.2">C9</text>
<text x="220.3" y="53.2">104</text>
<text x="229.5" y="53.5">MPU6050</text>
<text x="43.2" y="56.2">C10</text>
<text x="43.2" y="57.7">1uF</text>
<text x="51.6" y="57.9">RT9193-3.3PB</text>
<text x="68.4" y="56.2">C13</text>
<text x="68.4" y="59.6">10nF</text>
<text x="73.4" y="56.2">C14</text>
<text x="73.4" y="59.6">1uF</text>
<text x="142.2" y="56.2">C12</text>
<text x="147.2" y="56.2">0</text>
<text x="148" y="56.2">.22uF</text>
<text x="214.2" y="54.5">4.7K</text>
<text x="253.8" y="54.5">C11</text>
<text x="253.8" y="56.5">104</text>
<text x="187.4" y="79.7">R4</text>
<text x="187.4" y="81.3">1K</text>
<text x="177.3" y="86.4">C15</text>
<text x="180.7" y="86.4">1uF</text>
<text x="195.3" y="84">U6</text>
<text x="77.9" y="92.4">U5</text>
<text x="177.3" y="91.4">C16</text>
<text x="180.7" y="91.4">12PF</text>
<text x="186.7" y="94.8">Y1</text>
<text x="122" y="101.5">J2</text>
<text x="177.3" y="98.1">C17</text>
<text x="180.7" y="98.1">12PF</text>
<text x="186.7" y="96.8">8</text>
<text x="33.2" y="103.1">C18</text>
<text x="33.2" y="106.5">104</text>
<text x="44.9" y="103.1">C19</text>
<text x="48.3" y="103.1">12PF</text>
<text x="53.3" y="103.1">R5</text>
<text x="58.3" y="103.1">2.2K</text>
<text x="61.7" y="104.8">R7</text>
<text x="101.7" y="104.8">R6</text>
<text x="108.5" y="104.8">0</text>
<text x="44.9" y="113.2">C22</text>
<text x="48.3" y="113.2">12PF</text>
<text x="54.3" y="108.2">Y2</text>
<text x="54.3" y="110.2">8</text>
<text x="61.7" y="111.5">680K</text>
<text x="76.8" y="109.9">LT8900</text>
<text x="114.6" y="109.9">R8</text>
<text x="114.6" y="111.9">10K</text>
<text x="122" y="109.9">CON1</text>
<text x="177.3" y="108.2">C21</text>
<text x="177.3" y="111.5">104</text>
<text x="182.4" y="111.5">C23</text>
<text x="66.7" y="119.9">R9</text>
<text x="73.4" y="119.9">0</text>
<text x="180.7" y="119.9">C24</text>
<text x="182.4" y="114.9">1uF</text>
<text x="184.1" y="119.9">104</text>
<text x="68.2" y="124.9">C25</text>
<text x="78.4" y="123.2">C26 C27</text>
<text x="239.4" y="123.2">R10</text>
<text x="239.4" y="124.9">R11</text>
<text x="244.4" y="123.2">1K</text>
<text x="246.1" y="124.9">1K</text>
<text x="249.4" y="123.2">D1</text>
<text x="249.4" y="124.9">D2</text>
<text x="256.1" y="123.2">LED</text>
<text x="256.1" y="124.9">LED</text>
<text x="68.2" y="126.5">10uF</text>
<text x="78.4" y="126.6">104</text>
<text x="81.8" y="126.6">103</text>
<text x="194.1" y="131.6">STM8S005K6</text>
<text x="227.6" y="156">J7</text>
<text x="33.2" y="161.8">100</text>
<text x="39.9" y="156.8">NPNQ1</text>
<text x="46.9" y="160.2">C30</text>
<text x="54.9" y="158.5">CON2</text>
<text x="71.7" y="161.8">100</text>
<text x="78.4" y="156.8">NPNQ4</text>
<text x="85.1" y="160.2">C31</text>
<text x="93.5" y="158.5">CON2</text>
<text x="110.3" y="161.8">100</text>
<text x="117" y="156.8">NPNQ2</text>
<text x="123.7" y="160.2">C28</text>
<text x="132.1" y="158.5">CON2</text>
<text x="148.8" y="161.8">100</text>
<text x="155.5" y="156.8">NPN Q3</text>
<text x="162.3" y="160.2">C29</text>
<text x="170.6" y="158.5">CON2</text>
<text x="202.5" y="156.8">J6</text>
<text x="36.5" y="165.2">R16</text>
<text x="46.9" y="163.5">104</text>
<text x="54.9" y="166.5">J3</text>
<text x="75.1" y="165.2">R17</text>
<text x="85.1" y="163.5">104</text>
<text x="93.5" y="166.5">J8</text>
<text x="113.6" y="165.2">R18</text>
<text x="123.7" y="163.5">104</text>
<text x="132.1" y="166.5">J4</text>
<text x="152.2" y="165.2">R19</text>
<text x="162.3" y="163.5">104</text>
<text x="170.6" y="166.5">J5</text>
<text x="227.6" y="167.9">CON4</text>
<text x="36.5" y="170.2">100K</text>
<text x="75.1" y="170.2">100K</text>
<text x="113.6" y="170.2">100K</text>
<text x="152.2" y="170.2">100K</text>
<text x="202.5" y="168.5">CON3</text>
</g>
<g font-size="1.5" fill="#f00">
<text x="251" y="31">SDA</text>
<text x="251.5" y="32.7">SCL</text>
<text x="77.1" y="36.1">VBAT</text>
<text x="134.1" y="36.1">SCL</text>
<text x="159.3" y="36.1">SDA</text>
<text x="187.7" y="86.4">RESET1</text>
<text x="233.7" y="88">SPI_SS</text>
<text x="67.1" y="94.8">SPI_MOSI 1</text>
<text x="98.9" y="94.8">SPI_CLK</text>
<text x="236.3" y="93.1">RX</text>
<text x="236.3" y="94.8">TX</text>
<text x="67.1" y="96.4">SPI_MISO 2</text>
<text x="67.1" y="101.4">VCC_1.8V 5</text>
<text x="67.1" y="98.1">VCC_1.8V 3</text>
<text x="67.1" y="99.8">RF_RST</text>
<text x="98.9" y="98.1">SPI_SS</text>
<text x="234.7" y="101.4">SWIM</text>
<text x="67.1" y="106.5">VCC_1.8V 8</text>
<text x="98.9" y="103.1">VCC_1.8V</text>
<text x="233" y="106.5">SPI_MISO</text>
<text x="234.7" y="103.1">RF_RST</text>
<text x="233" y="108.2">SPI_MOSI</text>
<text x="233" y="109.8">SPI_CLK</text>
<text x="234.5" y="111.5">PWM4</text>
<text x="234.5" y="113.2">PWM3</text>
<text x="234.5" y="114.9">PWM2</text>
<text x="234.5" y="116.6">PWM1</text>
<text x="234.7" y="119.9">SDA</text>
<text x="234.7" y="121.6">SCL</text>
<text x="21.8" y="161.8">PWM1R13</text>
<text x="60.3" y="161.8">PWM2R12</text>
<text x="98.9" y="161.8">PWM3R14</text>
<text x="137.5" y="161.8">PWM4R15</text>
<text x="192.8" y="160.1">TX</text>
<text x="192.8" y="161.8">RX</text>
<text x="217.9" y="160.1">SWIM</text>
<text x="217.9" y="163.5">RESET</text>
</g>
<text font-size="1.5" fill="#00f" x="166.1" y="49.5">+</text>
</svg>
